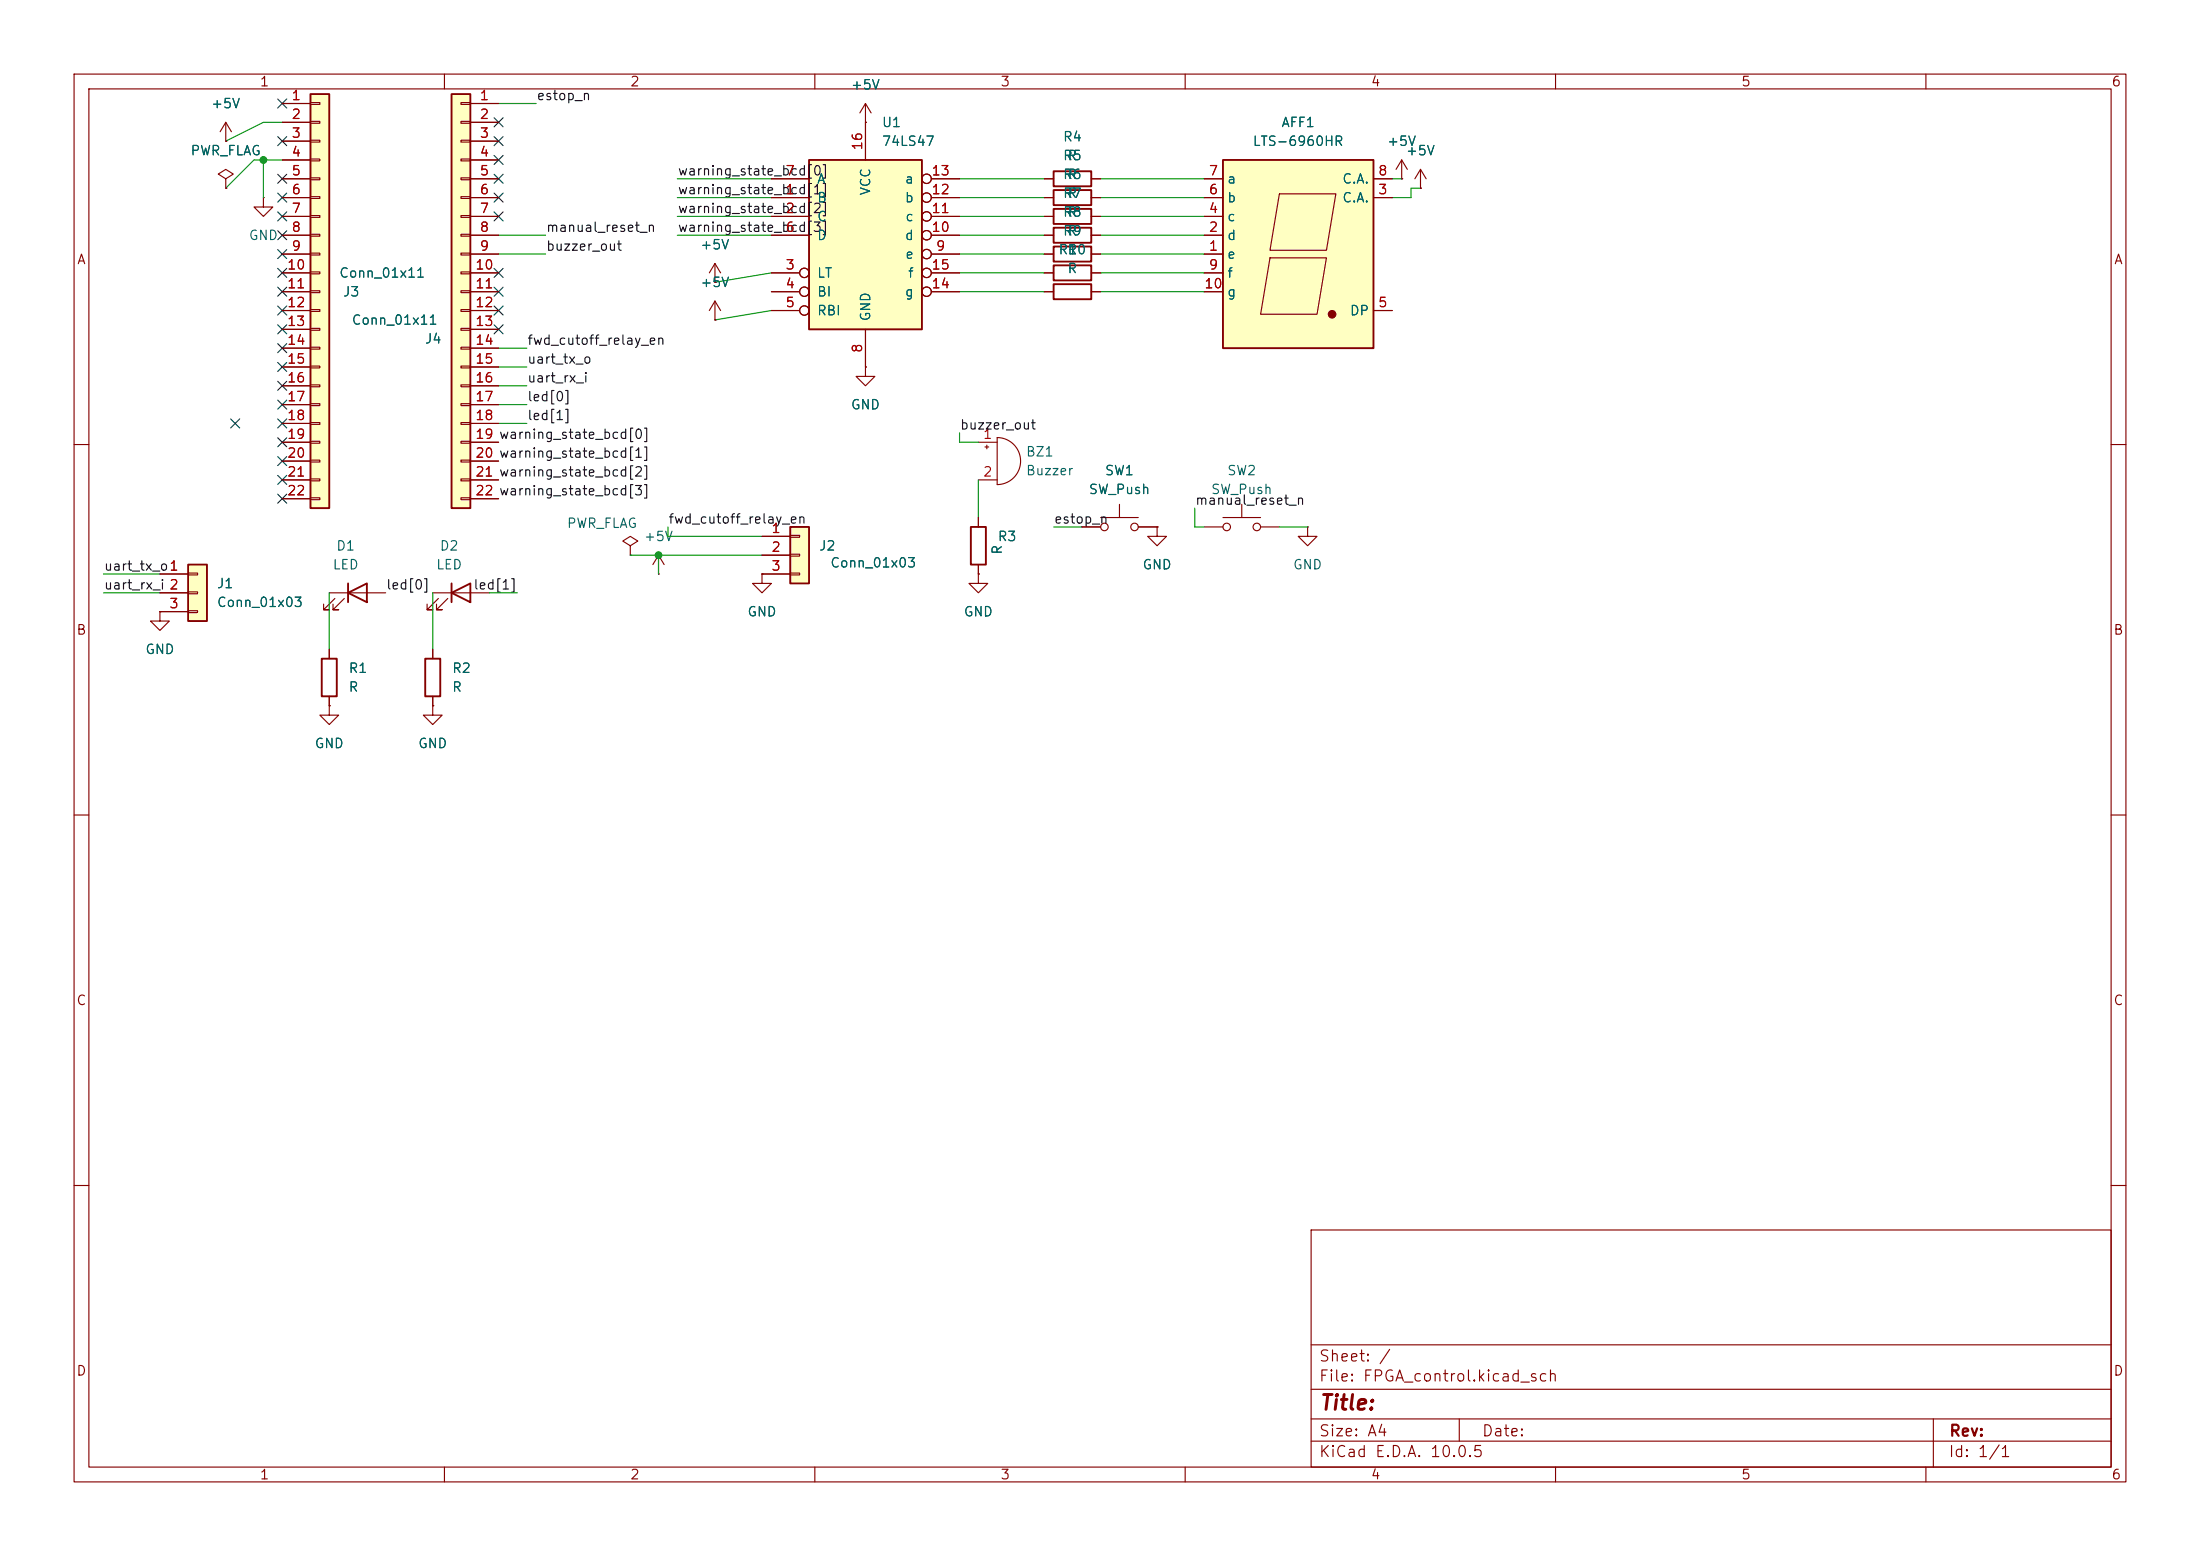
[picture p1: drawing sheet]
<svg xmlns="http://www.w3.org/2000/svg" width="297mm" height="210mm" viewBox="0 0 297 210" stroke-linecap="round" stroke-linejoin="round" font-family="sans-serif">
<g fill="none" stroke="#840000" stroke-width=".15">
<path d="M10 10h277v190h-277zM12 12h273v186h-273zM60 10v2M110 10v2M160 10v2M210 10v2M260 10v2M96.5 38.1h.1M96.5 35.6v2.5M96.5 35.6l-.7 1.2M96.5 35.6l.8 1.2M96.5 43.2h.1"/>
<path d="M96.5 40.6l-.7 1.3M96.5 40.6l.8 1.3M96.5 40.6v2.6M10 60h2M85.1 73.7l1-.7-1-.6-1 .6 1 .7v1.2M85.1 74.9h.1M88.9 77.5h.1M88.9 74.9l-.8 1.3M88.9 74.9l.8 1.3M88.9 74.9v2.6M146 71.1h2.6M148.6 69.9h5.1"/>
<path d="M151.1 68.1v1.8M153.7 71.1h2.5M285 60h2M21.6 82.6v1.2h1.3l-1.3 1.3-1.3-1.3h1.3M21.6 82.6h.1M58.4 95.3v1.2h1.3l-1.3 1.3-1.3-1.3h1.3M58.4 95.3h.1M10 110h2M285 110h2M10 160h2M177 166h108v32h-108zM285 160h2"/>
<path d="M60 198v2M110 198v2M160 198v2M177 194.5h108M177 191.5h108M177 187.5h108M177 181.5h108M197 191.5v3M210 198v2M260 198v2M261 191.5v6.5"/>
<circle cx="149.1" cy="71.1" r=".51"/>
<circle cx="153.2" cy="71.1" r=".51"/>
</g>
<path d="M25.4 76.2h2.5v7.6h-2.5z" fill="#ffffc2"/>
<path d="M25.4 76.2h2.5v7.6h-2.5z" fill="none" stroke="#840000" stroke-width=".25"/>
<path d="M21.6 77.5h3.8M25.4 77.3h1.3v.3h-1.3zM25.4 79.9h1.3v.2h-1.3zM21.6 80h3.8M21.6 82.6h3.8M25.4 82.4h1.3v.3h-1.3z" fill="none" stroke="#840000" stroke-width=".15"/>
<path d="M109.2 21.6h15.3v22.9h-15.3z" fill="#ffffc2"/>
<path d="M109.2 21.6h15.3v22.9h-15.3zM43.4 88.9h2.1v5.1h-2.1z" fill="none" stroke="#840000" stroke-width=".25"/>
<g fill="none" stroke="#840000" stroke-width=".15">
<path d="M116.8 16.5h.1M116.8 14v7.6M116.8 14l-.7 1.2M116.8 14l.8 1.2M104.1 26.7h5.1M104.1 29.2h5.1M104.1 36.8h3.8M104.1 39.4h3.8M104.1 31.8h5.1M104.1 24.1h5.1M125.7 26.7h3.8M125.7 29.2h3.8"/>
<path d="M125.7 36.8h3.8M125.7 39.4h3.8M125.7 31.8h3.8M125.7 24.1h3.8M125.7 34.3h3.8M189.2 24.1h.1M189.2 21.6l-.7 1.3M189.2 21.6l.8 1.3M189.2 21.6v2.5M104.1 41.9h3.8M116.8 44.5v5M44.4 87.6v1.3"/>
<path d="M44.4 94v1.3"/>
<circle cx="108.6" cy="36.8" r=".63"/>
<circle cx="108.6" cy="39.4" r=".63"/>
<circle cx="125.1" cy="36.8" r=".63"/>
<circle cx="125.1" cy="26.7" r=".63"/>
<circle cx="125.1" cy="24.1" r=".63"/>
<circle cx="125.1" cy="29.2" r=".63"/>
<circle cx="125.1" cy="34.3" r=".63"/>
<circle cx="125.1" cy="39.4" r=".63"/>
<circle cx="125.1" cy="31.7" r=".63"/>
<circle cx="108.6" cy="41.9" r=".63"/>
</g>
<path d="M61 12.7h2.5v55.9h-2.5z" fill="#ffffc2"/>
<path d="M61 12.7h2.5v55.9h-2.5z" fill="none" stroke="#840000" stroke-width=".25"/>
<g fill="none" stroke="#840000" stroke-width=".15">
<path d="M62.2 13.8h1.3v.3h-1.3zM62.2 16.4h1.3v.2h-1.3zM62.2 18.9h1.3v.3h-1.3zM63.5 14h3.8M63.5 16.5h3.8M63.5 19.1h3.8M62.2 21.5h1.3v.2h-1.3zM62.2 24h1.3v.3h-1.3zM62.2 26.5h1.3v.3h-1.3zM62.2 29.1h1.3v.2h-1.3zM62.2 31.6h1.3v.3h-1.3zM62.2 34.2h1.3v.2h-1.3z"/>
<path d="M62.2 36.7h1.3v.3h-1.3zM62.2 39.2h1.3v.3h-1.3zM63.5 21.6h3.8M63.5 24.1h3.8M63.5 26.7h3.8M63.5 29.2h3.8M63.5 31.8h3.8M63.5 34.3h3.8M63.5 36.8h3.8M63.5 39.4h3.8M62.2 41.8h1.3v.2h-1.3zM62.2 44.3h1.3v.3h-1.3z"/>
<path d="M62.2 46.9h1.3v.2h-1.3zM62.2 49.4h1.3v.3h-1.3zM62.2 51.9h1.3v.3h-1.3zM62.2 54.5h1.3v.2h-1.3zM62.2 57h1.3v.3h-1.3zM62.2 59.6h1.3v.2h-1.3zM63.5 41.9h3.8M63.5 44.5h3.8M63.5 47h3.8M63.5 49.5h3.8M63.5 52.1h3.8M63.5 54.6h3.8"/>
<path d="M63.5 57.2h3.8M63.5 59.7h3.8M62.2 62.1h1.3v.3h-1.3zM62.2 64.6h1.3v.3h-1.3zM62.2 67.2h1.3v.2h-1.3zM63.5 62.2h3.8M63.5 64.8h3.8M63.5 67.3h3.8"/>
</g>
<path d="M41.9 12.7h2.5v55.9h-2.5z" fill="#ffffc2"/>
<path d="M41.9 12.7h2.5v55.9h-2.5zM47 78.7v2.6M47 80l2.5-1.3v2.6z" fill="none" stroke="#840000" stroke-width=".25"/>
<g fill="none" stroke="#840000" stroke-width=".15">
<path d="M38.1 14h3.8M38.1 16.5h3.8M38.1 19.1h3.8M41.9 13.8h1.3v.3h-1.3zM41.9 16.4h1.3v.2h-1.3zM41.9 18.9h1.3v.3h-1.3zM38.1 21.6h3.8M38.1 24.1h3.8M38.1 26.7h3.8M38.1 29.2h3.8M38.1 31.8h3.8M38.1 34.3h3.8"/>
<path d="M38.1 36.8h3.8M38.1 39.4h3.8M41.9 21.5h1.3v.2h-1.3zM41.9 24h1.3v.3h-1.3zM41.9 26.5h1.3v.3h-1.3zM41.9 29.1h1.3v.2h-1.3zM41.9 31.6h1.3v.3h-1.3zM41.9 34.2h1.3v.2h-1.3zM41.9 36.7h1.3v.3h-1.3zM41.9 39.2h1.3v.3h-1.3zM38.1 41.9h3.8M38.1 44.5h3.8"/>
<path d="M38.1 47h3.8M38.1 49.5h3.8M38.1 52.1h3.8M38.1 54.6h3.8M38.1 57.2h3.8M38.1 59.7h3.8M41.9 41.8h1.3v.2h-1.3zM41.9 44.3h1.3v.3h-1.3zM41.9 46.9h1.3v.2h-1.3zM41.9 49.4h1.3v.3h-1.3zM41.9 51.9h1.3v.3h-1.3zM41.9 54.5h1.3v.2h-1.3z"/>
<path d="M41.9 57h1.3v.3h-1.3zM41.9 59.6h1.3v.2h-1.3zM116.8 49.5v1.3h1.3l-1.3 1.3-1.2-1.3h1.2M116.8 49.5h.1M38.1 62.2h3.8M38.1 64.8h3.8M38.1 67.3h3.8M41.9 62.1h1.3v.3h-1.3zM41.9 64.6h1.3v.3h-1.3zM41.9 67.2h1.3v.2h-1.3zM44.4 95.3v1.2h1.3l-1.3 1.3-1.2-1.3h1.2M44.4 95.3h.1"/>
<path d="M44.4 80h7.7M45.2 80.8l-1.5 1.5h.7h-.7v-.8M46.5 80.8l-1.5 1.5h.7h-.7v-.8"/>
</g>
<path d="M165.1 21.6h20.3v25.4h-20.3z" fill="#ffffc2"/>
<path d="M165.1 21.6h20.3v25.4h-20.3z" fill="none" stroke="#840000" stroke-width=".25"/>
<g fill="none" stroke="#840000" stroke-width=".15">
<path d="M162.6 34.3h2.5M162.6 31.8h2.5M162.6 26.7h2.5M162.6 29.2h2.5M162.6 24.1h2.5M162.6 36.8h2.5M162.6 39.4h2.5M171.4 34.8h7.7l-1.3 7.6h-7.6zM172.7 26.2h7.6l-1.2 7.6h-7.7zM185.4 26.7h2.6M185.4 24.1h2.6M191.8 25.4h.1"/>
<path d="M191.8 22.9l-.8 1.2M191.8 22.9l.7 1.2M191.8 22.9v2.5M185.4 41.9h2.6"/>
</g>
<circle cx="179.8" cy="42.4" r=".51" fill="#840000" stroke="#840000" stroke-width=".15"/>
<path d="M106.7 71.1h2.5v7.6h-2.5z" fill="#ffffc2"/>
<path d="M142.2 23.1h5.1v2h-5.1zM142.2 25.7h5.1v2h-5.1zM142.2 33.3h5.1v2h-5.1zM142.2 28.2h5.1v2h-5.1zM142.2 38.4h5.1v2h-5.1zM142.2 35.8h5.1v2h-5.1zM142.2 30.7h5.1v2.1h-5.1zM61 78.7v2.6M106.7 71.1h2.5v7.6h-2.5zM131.1 71.1h2v5.1h-2zM57.4 88.9h2v5.1h-2zM61 80l2.5-1.3v2.6z" fill="none" stroke="#840000" stroke-width=".25"/>
<g fill="none" stroke="#840000" stroke-width=".15">
<path d="M30.5 19.1h.1M30.5 16.5l-.8 1.3M30.5 16.5l.7 1.3M30.5 16.5v2.6M38.1 14h3.8M38.1 16.5h3.8M38.1 19.1h3.8M63.5 14h3.8M63.5 16.5h3.8M63.5 19.1h3.8M116.8 16.5h.1M116.8 16.5v5.1"/>
<path d="M30.5 24.1l1-.6-1-.6-1 .6 1 .6v1.3M30.5 25.4h.1M35.6 26.7v1.2h1.2l-1.2 1.3-1.3-1.3h1.3M35.6 26.7h.1M38.1 24.1h3.8M38.1 26.7h3.8M38.1 34.3h3.8M38.1 29.2h3.8M38.1 39.4h3.8M38.1 36.8h3.8M38.1 31.8h3.8M38.1 21.6h3.8"/>
<path d="M63.5 24.1h3.8M63.5 26.7h3.8M63.5 34.3h3.8M63.5 29.2h3.8M63.5 39.4h3.8M63.5 36.8h3.8M63.5 31.8h3.8M63.5 21.6h3.8M96.5 38.1h.1M104.1 24.1h5.1M104.1 26.7h5.1M104.1 29.2h5.1"/>
<path d="M104.1 39.4h3.8M104.1 36.8h3.8M104.1 31.8h5.1M125.7 24.1h3.8M125.7 26.7h3.8M125.7 34.3h3.8M125.7 29.2h3.8M125.7 39.4h3.8M125.7 36.8h3.8M125.7 31.8h3.8M141 24.1h1.2M141 26.7h1.2"/>
<path d="M141 34.3h1.2M141 29.2h1.2M141 39.4h1.2M141 36.8h1.2M141 31.8h1.2M147.3 24.1h1.3M147.3 26.7h1.3M147.3 34.3h1.3M147.3 29.2h1.3M147.3 39.4h1.3M147.3 36.8h1.3M147.3 31.8h1.3"/>
<path d="M162.6 24.1h2.5M162.6 26.7h2.5M162.6 34.3h2.5M162.6 29.2h2.5M162.6 39.4h2.5M162.6 36.8h2.5M162.6 31.8h2.5M185.4 24.1h2.6M185.4 26.7h2.6M189.2 24.1h.1M191.8 25.4h.1M38.1 59.7h3.8"/>
<path d="M38.1 41.9h3.8M38.1 44.5h3.8M38.1 47h3.8M38.1 49.5h3.8M38.1 52.1h3.8M38.1 54.6h3.8M38.1 57.2h3.8M63.5 59.7h3.8M63.5 41.9h3.8M63.5 44.5h3.8M63.5 47h3.8M63.5 49.5h3.8"/>
<path d="M63.5 52.1h3.8M63.5 54.6h3.8M63.5 57.2h3.8M96.5 43.2h.1M104.1 41.9h3.8M116.8 49.5h.1M116.8 44.5v5M132.1 59.7h2.5M134.6 59.1a3.2 3.2 0 0 1 3.2 3.1 3.2 3.2 0 0 1-3.2 3.2zM185.4 41.9h2.6M21.6 77.5h3.8M38.1 64.8h3.8"/>
<path d="M38.1 62.2h3.8M38.1 67.3h3.8M63.5 64.8h3.8M63.5 62.2h3.8M63.5 67.3h3.8M102.9 77.5v1.2h1.2l-1.2 1.3-1.3-1.3h1.3M102.9 77.5h.1M102.9 72.4h3.8M102.9 74.9h3.8M102.9 77.5h3.8M106.7 72.3h1.2v.2h-1.2zM106.7 74.8h1.2v.3h-1.2z"/>
<path d="M106.7 77.3h1.2v.3h-1.2zM132.1 77.5v1.2h1.2l-1.2 1.3-1.3-1.3h1.3M132.1 77.5h.1M132.1 69.9v1.2M132.1 76.2v1.3M132.1 64.8h2.5M133 60.3h.5M133.2 60.1v.5M146 71.1h2.6M153.7 71.1h2.5M156.2 71.1v1.3h1.3l-1.3 1.3-1.3-1.3h1.3M156.2 71.1h.1"/>
<path d="M162.6 71.1h2.5M165.1 69.9h5.1M167.6 68.1v1.8M170.2 71.1h2.5M176.5 71.1v1.3h1.3l-1.3 1.3-1.2-1.3h1.2M176.5 71.1h.1M21.6 82.6h.1M21.6 80h3.8M21.6 82.6h3.8M44.4 95.3h.1M44.4 87.6v1.3M44.4 94v1.3"/>
<path d="M58.4 95.3h.1M58.4 80h7.6M58.4 87.6v1.3M58.4 94v1.3M59.2 80.8l-1.5 1.5h.7h-.7v-.8M60.5 80.8l-1.6 1.5h.8h-.8v-.8"/>
<circle cx="108.6" cy="36.8" r=".63"/>
<circle cx="108.6" cy="39.4" r=".63"/>
<circle cx="125.1" cy="36.8" r=".63"/>
<circle cx="125.1" cy="26.7" r=".63"/>
<circle cx="125.1" cy="24.1" r=".63"/>
<circle cx="125.1" cy="29.2" r=".63"/>
<circle cx="125.1" cy="34.3" r=".63"/>
<circle cx="125.1" cy="39.4" r=".63"/>
<circle cx="125.1" cy="31.7" r=".63"/>
<circle cx="108.6" cy="41.9" r=".63"/>
<circle cx="165.6" cy="71.1" r=".51"/>
<circle cx="169.7" cy="71.1" r=".51"/>
</g>
<g fill="none" stroke="#009600" stroke-width=".15">
<path d="M38.1 16.5h-2.5l-5.1 2.6M67.3 14h5.1M35.6 21.6v5.1M38.1 21.6h-3.8l-3.8 3.8M67.3 34.3h6.4M67.3 31.8h6.4M91.4 24.1h12.7M91.4 29.2h12.7M91.4 31.8h12.7M91.4 26.7h12.7M104.1 36.8l-7.6 1.3M129.5 24.1h11.5"/>
<path d="M129.5 29.2h11.5M129.5 34.3h11.5M129.5 31.8h11.5M129.5 26.7h11.5M129.5 39.4h11.5M129.5 36.8h11.5M148.6 24.1h14M148.6 29.2h14M148.6 34.3h14M148.6 31.8h14M148.6 26.7h14M148.6 39.4h14"/>
<path d="M148.6 36.8h14M188 24.1h1.2M191.8 25.4h-1.3v1.3h-2.5M67.3 49.5h3.8M67.3 52.1h3.8M67.3 47h3.8M67.3 57.2h3.8M67.3 54.6h3.8M104.1 41.9l-7.6 1.3M129.5 58.4v1.3h2.6M14 77.5h7.6M85.1 74.9h17.8"/>
<path d="M88.9 74.9v2.6M90.2 71.1v1.3h12.7M132.1 64.8v5.1M142.2 71.1h3.8M161.3 68.6v2.5h1.3M172.7 71.1h3.8M14 80h7.6M44.4 80v7.6M58.4 80v7.6M66 80h3.8"/>
</g>
<g fill="none" stroke="#000084" stroke-width=".15">
<path d="M37.5 18.4l1.2 1.3M37.5 13.4l1.2 1.2M38.7 18.4l-1.2 1.3M38.7 13.4l-1.2 1.2M66.7 18.4l1.2 1.3M66.7 15.9l1.2 1.2M67.9 18.4l-1.2 1.3M67.9 15.9l-1.2 1.2M37.5 36.2l1.2 1.2M37.5 28.6l1.2 1.2M37.5 23.5l1.2 1.2M37.5 26.1l1.2 1.2"/>
<path d="M37.5 33.7l1.2 1.2M37.5 31.1l1.2 1.3M37.5 38.8l1.2 1.2M38.7 36.2l-1.2 1.2M38.7 28.6l-1.2 1.2M38.7 23.5l-1.2 1.2M38.7 26.1l-1.2 1.2M38.7 33.7l-1.2 1.2M38.7 31.1l-1.2 1.3M38.7 38.8l-1.2 1.2M66.7 36.2l1.2 1.2M66.7 38.8l1.2 1.2"/>
<path d="M66.7 21l1.2 1.2M66.7 28.6l1.2 1.2M66.7 23.5l1.2 1.2M66.7 26.1l1.2 1.2M67.9 36.2l-1.2 1.2M67.9 38.8l-1.2 1.2M67.9 21l-1.2 1.2M67.9 28.6l-1.2 1.2M67.9 23.5l-1.2 1.2M67.9 26.1l-1.2 1.2M31.1 56.5l1.3 1.3M32.4 56.5l-1.3 1.3"/>
<path d="M37.5 46.4l1.2 1.2M37.5 51.5l1.2 1.2M37.5 43.8l1.2 1.3M37.5 54l1.2 1.2M37.5 48.9l1.2 1.2M37.5 41.3l1.2 1.2M37.5 59.1l1.2 1.2M37.5 56.5l1.2 1.3M38.7 46.4l-1.2 1.2M38.7 51.5l-1.2 1.2M38.7 43.8l-1.2 1.3M38.7 54l-1.2 1.2"/>
<path d="M38.7 48.9l-1.2 1.2M38.7 41.3l-1.2 1.2M38.7 59.1l-1.2 1.2M38.7 56.5l-1.2 1.3M66.7 43.8l1.2 1.3M66.7 41.3l1.2 1.2M67.9 43.8l-1.2 1.3M67.9 41.3l-1.2 1.2M37.5 66.7l1.2 1.2M37.5 61.6l1.2 1.2M37.5 64.2l1.2 1.2M38.7 66.7l-1.2 1.2"/>
<path d="M38.7 61.6l-1.2 1.2M38.7 64.2l-1.2 1.2"/>
</g>
<g fill="#009600" stroke="#009600" stroke-width=".14">
<circle cx="35.6" cy="21.6" r=".46"/>
<circle cx="88.9" cy="74.9" r=".46"/>
</g>
<text font-size="2" fill="#840000" x="178" y="190.8">Title:</text>
<g font-size="1.5" fill="#840000">
<text x="178" y="184.1">Sheet: /</text>
<text x="178" y="186.8">File: FPGA_control.kicad_sch</text>
<text x="178" y="197">KiCad E.D.A. 10.0.5</text>
<text x="178" y="194.2">Size: A4</text>
<text x="200" y="194.2">Date:</text>
<text x="263" y="197">Id: 1/1</text>
<text x="263" y="194.2">Rev:</text>
</g>
<g font-size="1.3" fill="#840000">
<text x="35" y="12">1</text>
<text x="85" y="12">2</text>
<text x="135" y="12">3</text>
<text x="185" y="12">4</text>
<text x="235" y="12">5</text>
<text x="285" y="12">6</text>
<text x="10.3" y="36">A</text>
<text x="285.3" y="36">A</text>
<text x="10.2" y="86">B</text>
<text x="285.2" y="86">B</text>
<text x="10.2" y="136">C</text>
<text x="285.2" y="136">C</text>
<text x="10.2" y="186">D</text>
<text x="285.2" y="186">D</text>
<text x="35" y="200">1</text>
<text x="85" y="200">2</text>
<text x="135" y="200">3</text>
<text x="185" y="200">4</text>
<text x="235" y="200">5</text>
<text x="285" y="200">6</text>
</g>
<g font-size="1.3" fill="#006464">
<text x="28.4" y="14.9">+5V</text>
<text x="114.8" y="12.4">+5V</text>
<text x="119" y="17.5">U1</text>
<text x="172.9" y="17.5">AFF1</text>
<text x="25.6" y="21.3">PWR_FLAG</text>
<text x="119" y="20">74LS47</text>
<text x="143.4" y="19.4">R4</text>
<text x="143.4" y="21.9">R5</text>
<text x="144" y="21.9">R</text>
<text x="169" y="20">LTS-6960HR</text>
<text x="187.2" y="20">+5V</text>
<text x="189.7" y="21.3">+5V</text>
<text x="110.2" y="27.6">B</text>
<text x="110.2" y="25.1">A</text>
<text x="117.8" y="26.5" transform="rotate(-90 117.8 26.5)">VCC</text>
<text x="122.1" y="27.6">b</text>
<text x="122.1" y="25.1">a</text>
<text x="143.4" y="29.6">R8</text>
<text x="143.4" y="24.5">R6</text>
<text x="143.4" y="27">R7</text>
<text x="144" y="24.5">R</text>
<text x="144" y="27">R</text>
<text x="144" y="29.6">R</text>
<text x="165.6" y="27.6">b</text>
<text x="165.6" y="25.1">a</text>
<text x="181.1" y="27.6">C.A.</text>
<text x="181.1" y="25.1">C.A.</text>
<text x="33.5" y="32.7">GND</text>
<text x="94.5" y="34">+5V</text>
<text x="110.2" y="30.2">C</text>
<text x="110.2" y="32.7">D</text>
<text x="122.1" y="32.7">d</text>
<text x="122.1" y="35.3">e</text>
<text x="122.1" y="30.2">c</text>
<text x="142.8" y="34.6">R10</text>
<text x="143.4" y="32.1">R9</text>
<text x="144" y="32.1">R</text>
<text x="144" y="34.6">R</text>
<text x="165.6" y="35.3">e</text>
<text x="165.6" y="32.7">d</text>
<text x="165.6" y="30.2">c</text>
<text x="45.7" y="37.8">Conn_01x11</text>
<text x="46.2" y="40.3">J3</text>
<text x="94.5" y="39.1">+5V</text>
<text x="110.2" y="37.8">LT</text>
<text x="110.2" y="40.3">BI</text>
<text x="122.1" y="40.3">g</text>
<text x="122.5" y="37.8">f</text>
<text x="144" y="37.2">R</text>
<text x="165.6" y="37.8">f</text>
<text x="165.6" y="40.3">g</text>
<text x="47.4" y="44.1">Conn_01x11</text>
<text x="57.3" y="46.7">J4</text>
<text x="110.2" y="42.9">RBI</text>
<text x="117.8" y="43.5" transform="rotate(-90 117.8 43.5)">GND</text>
<text x="182.1" y="42.9">DP</text>
<text x="114.8" y="55.6">GND</text>
<text x="138.4" y="61.9">BZ1</text>
<text x="138.4" y="64.5">Buzzer</text>
<text x="149.1" y="64.5">SW1</text>
<text x="165.6" y="64.5">SW2</text>
<text x="76.4" y="71.6">PWR_FLAG</text>
<text x="146.9" y="67">SW_Push</text>
<text x="163.4" y="67">SW_Push</text>
<text x="44.8" y="77.2">LED</text>
<text x="45.3" y="74.6">D1</text>
<text x="58.8" y="77.2">LED</text>
<text x="59.3" y="74.6">D2</text>
<text x="86.8" y="73.4">+5V</text>
<text x="110.5" y="74.6">J2</text>
<text x="112" y="76.9">Conn_01x03</text>
<text x="134.6" y="73.4">R3</text>
<text x="135.6" y="74.9" transform="rotate(-90 135.6 74.9)">R</text>
<text x="154.1" y="77.2">GND</text>
<text x="174.5" y="77.2">GND</text>
<text x="29.2" y="79.7">J1</text>
<text x="29.2" y="82.2">Conn_01x03</text>
<text x="100.8" y="83.5">GND</text>
<text x="130" y="83.5">GND</text>
<text x="19.5" y="88.6">GND</text>
<text x="47" y="91.1">R1</text>
<text x="47" y="93.7">R</text>
<text x="60.9" y="91.1">R2</text>
<text x="60.9" y="93.7">R</text>
<text x="42.4" y="101.3">GND</text>
<text x="56.4" y="101.3">GND</text>
</g>
<g font-size="1.3" fill="#a90000">
<text x="39.3" y="13.8">1</text>
<text x="39.3" y="16.4">2</text>
<text x="64.7" y="13.8">1</text>
<text x="64.7" y="16.4">2</text>
<text x="39.3" y="18.9">3</text>
<text x="39.3" y="21.5">4</text>
<text x="39.3" y="24">5</text>
<text x="64.7" y="18.9">3</text>
<text x="64.7" y="21.5">4</text>
<text x="64.7" y="24">5</text>
<text x="105.9" y="24">7</text>
<text x="116.7" y="20.4" transform="rotate(-90 116.7 20.4)">16</text>
<text x="125.7" y="24">13</text>
<text x="163.1" y="24">7</text>
<text x="186" y="24">8</text>
<text x="39.3" y="26.5">6</text>
<text x="39.3" y="29.1">7</text>
<text x="64.7" y="26.5">6</text>
<text x="64.7" y="29.1">7</text>
<text x="105.9" y="26.5">1</text>
<text x="105.9" y="29.1">2</text>
<text x="125.7" y="29.1">11</text>
<text x="125.7" y="26.5">12</text>
<text x="163.1" y="29.1">4</text>
<text x="163.1" y="26.5">6</text>
<text x="186" y="26.5">3</text>
<text x="39.3" y="31.6">8</text>
<text x="39.3" y="34.2">9</text>
<text x="64.7" y="31.6">8</text>
<text x="64.7" y="34.2">9</text>
<text x="105.9" y="31.6">6</text>
<text x="125.7" y="31.6">10</text>
<text x="126.3" y="34.2">9</text>
<text x="163.1" y="34.2">1</text>
<text x="163.1" y="31.6">2</text>
<text x="38.7" y="36.7">10</text>
<text x="38.7" y="39.2">11</text>
<text x="38.7" y="41.8">12</text>
<text x="64.1" y="36.7">10</text>
<text x="64.1" y="39.2">11</text>
<text x="64.1" y="41.8">12</text>
<text x="105.9" y="36.7">3</text>
<text x="105.9" y="39.2">4</text>
<text x="105.9" y="41.8">5</text>
<text x="125.7" y="39.2">14</text>
<text x="125.7" y="36.7">15</text>
<text x="162.5" y="39.2">10</text>
<text x="163.1" y="36.7">9</text>
<text x="186" y="41.8">5</text>
<text x="38.7" y="44.3">13</text>
<text x="38.7" y="46.9">14</text>
<text x="64.1" y="44.3">13</text>
<text x="64.1" y="46.9">14</text>
<text x="116.7" y="47.7" transform="rotate(-90 116.7 47.7)">8</text>
<text x="38.7" y="49.4">15</text>
<text x="38.7" y="51.9">16</text>
<text x="64.1" y="49.4">15</text>
<text x="64.1" y="51.9">16</text>
<text x="38.7" y="54.5">17</text>
<text x="38.7" y="57">18</text>
<text x="38.7" y="59.6">19</text>
<text x="64.1" y="54.5">17</text>
<text x="64.1" y="57">18</text>
<text x="64.1" y="59.6">19 warning_state_bcd[0]</text>
<text x="64.1" y="59.6">19</text>
<text x="132.6" y="59.6">1</text>
<text x="38.7" y="62.1">20</text>
<text x="38.7" y="64.6">21</text>
<text x="64.1" y="62.1">20 warning_state_bcd[1]</text>
<text x="64.1" y="64.6">21 warning_state_bcd[2]</text>
<text x="64.1" y="62.1">20</text>
<text x="64.1" y="64.6">21</text>
<text x="132.6" y="64.6">2</text>
<text x="38.7" y="67.2">22</text>
<text x="64.1" y="67.2">22 warning_state_bcd[3]</text>
<text x="64.1" y="67.2">22</text>
<text x="22.8" y="77.3">1</text>
<text x="104" y="72.3">1</text>
<text x="104" y="74.8">2</text>
<text x="104" y="77.3">3</text>
<text x="22.8" y="82.4">3</text>
<text x="22.8" y="79.9">2</text>
</g>
<g font-size="1.3" fill="#0f0f0f">
<text x="72.4" y="13.8">estop_n</text>
<text x="91.4" y="29.1">warning_state_bcd[2]</text>
<text x="91.4" y="24">warning_state_bcd[0]</text>
<text x="91.4" y="26.5">warning_state_bcd[1]</text>
<text x="73.6" y="31.6">manual_reset_n</text>
<text x="73.6" y="34.2">buzzer_out</text>
<text x="91.4" y="31.6">warning_state_bcd[3]</text>
<text x="71.1" y="46.9">fwd_cutoff_relay_en</text>
<text x="71.1" y="51.9">uart_rx_i</text>
<text x="71.1" y="49.4">uart_tx_o</text>
<text x="71.1" y="54.5">led[0]</text>
<text x="71.1" y="57">led[1]</text>
<text x="129.5" y="58.3">buzzer_out</text>
<text x="90.1" y="71">fwd_cutoff_relay_en</text>
<text x="142.2" y="71">estop_n</text>
<text x="161.3" y="68.5">manual_reset_n</text>
<text x="13.9" y="77.3">uart_tx_o1</text>
<text x="13.9" y="79.9">uart_rx_i 2</text>
<text x="52" y="79.9">led[0]</text>
<text x="63.8" y="79.9">led[1]</text>
</g>
</svg>
